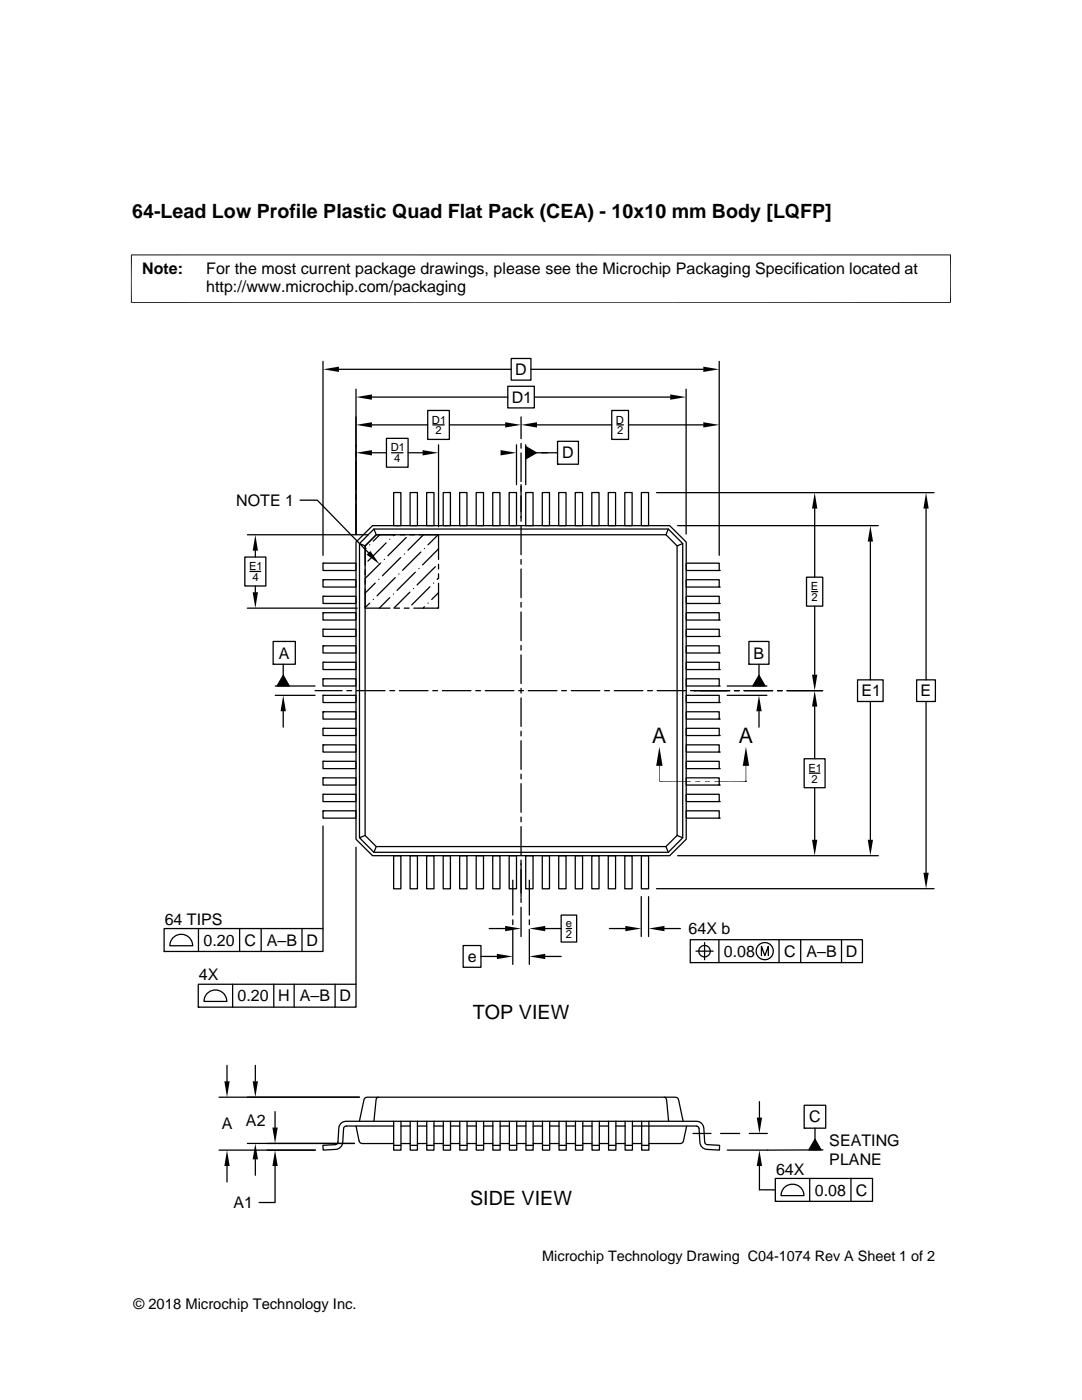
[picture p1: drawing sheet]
<svg xmlns="http://www.w3.org/2000/svg" width="216mm" height="279mm" viewBox="0 0 216 279" stroke-linecap="round" stroke-linejoin="round" font-family="sans-serif">
<g fill="none" stroke="#000" stroke-width=".25">
<path d="M64.5 72.1v38.7M67.6 73.7h34.4M71 77.7v28.9M74.2 79.2h27.1M101.3 77.1h5.3v4.3h-5.3zM102 71.5h3.9v4.4h-3.9zM105.9 73.7h34.4M106.6 79.2h27.1M136.9 77.7v28.9M143.5 72.1v38.7M59.9 99.8h3.4l10.2 10.5M74.2 90.4h2.9"/>
<path d="M74.2 84.8h11.1M77.1 87.5h4.3v5.7h-4.3zM78.1 90.4h2.3M78.5 98.3h1.5v6.6h-1.5zM81.4 90.4h2.9M81.8 98.3h1.5v6.6h-1.5zM85.1 98.3h1.5v6.6h-1.5zM85.3 81.9h4.4v5.8h-4.4zM86.4 84.8h2.2M87.5 88.8v16.3M88.4 98.3h1.5v6.6h-1.5zM89.7 84.8h11.1"/>
<path d="M91.7 98.3h1.5v6.6h-1.5zM95 98.3h1.5v6.6h-1.5zM98.3 98.3h1.5v6.6h-1.5zM101.6 98.3h1.5v6.6h-1.5zM103.1 88.8v7.9M104 83.2v4.3M104 88.5v1M104 90.4v5.7M104 96.7v7.3M104.9 89.1l2.1 1.3-2.1 1.2zM104.9 88.8v7.9M104.9 98.3h1.5v6.6h-1.5z"/>
<path d="M107 90.4h4.3M107.1 84.8h15M108.2 98.3h1.4v6.6h-1.4zM111.3 88.1h4.1v4.5h-4.1zM111.3 92.6h.1M111.5 98.3h1.4v6.6h-1.4zM114.8 98.3h1.4v6.6h-1.4zM118.1 98.3h1.4v6.6h-1.4zM121.4 98.3h1.4v6.6h-1.4zM122.1 81.9h3.3v5.8h-3.3zM123.1 84.8h1.3M124.7 98.3h1.4v6.6h-1.4z"/>
<path d="M125.4 84.8h14.9M128 98.3h1.4v6.6h-1.4zM131 98.3h55.4M48.9 111.2h4.1v5.7h-4.1zM49.4 106.7h24.1M49.9 114h2.1M50.9 109.9v1.3M50.9 116.9v1.3M64.5 112.4h6.5v1.5h-6.5zM64.5 112.4h.1M64.5 115.7h6.5v1.5h-6.5zM64.5 115.7h.1"/>
<path d="M64.5 119h6.5v1.4h-6.5zM64.5 119h.1M71 108.2l3.3-3.3h59.3l3.3 3.3v59.3l-3.3 3.3h-59.3l-3.3-3.3zM71.7 108.5l1.2 .4M72.9 117.5v3.9h4.9M72.9 113.7v1M72.9 115.6v1M73 109.5l-.1 .1M73.8 108.7h.1M74.5 119.6h.1M74.6 105.6h58.7l2.9 2.9v58.7l-2.9 2.9h-58.7l-2.9-2.9v-58.7zM74.6 105.6l.5 1.1"/>
<path d="M74.9 116.4l-2 2M75.1 106.7h3.8M75.1 106.7h57.8l2.2 2.2v57.8l-2.2 2.3h-57.8l-2.2-2.3v-57.8zM75.1 106.7l-2.2 2.2v3.9M75.6 115.6h.1M75.8 106.7l-1.3 1.3M75.9 112.4l-3 3M76.7 111.6h.1M77 108.4l-3.6 3.6M77.8 119.3l-2.1 2.1M77.8 107.6h.1M78.5 118.6h.1"/>
<path d="M78.7 106.7l-.2 .2M78.9 115.3l-3.7 3.6M79.6 114.6h.1M79.9 106.7h.9M79.9 111.3l-3.6 3.6M80.7 110.6h.1M81 107.3l-3.6 3.6M81.8 106.7h.9M81.8 118.2l-3.2 3.2M82.5 117.5h.1M82.9 114.2l-3.7 3.6M83.6 113.5h.1"/>
<path d="M83.7 106.7h3.8v5M84 110.2l-3.7 3.6M84.5 106.7l-3.1 3.1M84.7 109.5h.1M85.8 117.1l-3.7 3.6M86.5 116.4h.1M86.9 113.1l-3.7 3.6M87.4 106.7l-2 2M87.5 109.5l-3.2 3.2M87.5 112.6v1M87.5 114.5v1M87.5 115.4l-.3 .2"/>
<path d="M87.5 118.3l-1.4 1.3M87.5 116.4v5h-4.9M104 105v5.7M104 111.7v.9M104 113.6v5.7M133.3 105.6l-.4 1.1M135.2 104.9h40.1M136.2 108.5l-1.1 .4M136.9 119h6.6v1.4h-6.6zM136.9 115.7h6.6v1.5h-6.6zM136.9 112.4h6.6v1.5h-6.6zM143.5 117.2h.1"/>
<path d="M143.5 113.9h.1M160.9 115.2h3.3v5.8h-3.3zM161.9 118.1h1.3M162.6 101.5v13.7M173.7 108.1v27.6M184.8 101.5v34.2M49.4 121.4h21.9M54.5 128h4.4v4.6h-4.4zM54.5 132.6h.1M54.9 138.8h8M54.9 136.9h8M56.5 132.6v2.2"/>
<path d="M56.5 134.8l1.2 2.1h-2.4zM62.9 137.8h5.4M64.5 122.3h6.5v1.4h-6.5zM64.5 122.3h.1M64.5 125.6h6.5v1.4h-6.5zM64.5 125.6h.1M64.5 128.9h6.5v1.4h-6.5zM64.5 128.9h.1M64.5 132.2h6.5v1.4h-6.5zM64.5 132.2h.1M64.5 135.5h6.5v1.4h-6.5zM64.5 135.5h.1"/>
<path d="M64.5 138.8h6.5v1.4h-6.5zM64.5 138.8h.1M69.2 137.8h1M71.1 137.8h5.7M73.8 120.4l-.9 .9M77.8 137.8h.9M78.8 121.4h.9M79.7 137.8h5.7M80.7 121.4h.9M84.7 121.1l-.3 .3M85.4 120.4h.1M86.4 137.8h.9"/>
<path d="M87.5 121.2l-.2 .2M88.3 137.8h5.7M94.9 137.8h1M96.8 137.8h5.8M103.5 137.8h1M104 120.2v1M104 122.1v5.7M104 128.8v1M104 130.7v5.7M104 137.4v.9M104 139.3v5.7M105.4 137.8h5.7"/>
<path d="M112.1 137.8h.9M114 137.8h5.7M120.6 137.8h1M122.6 137.8h5.7M129.2 137.8h1M131.1 137.8h5.7M136.9 138.8h6.6v1.4h-6.6zM136.9 135.5h6.6v1.4h-6.6zM136.9 132.2h6.6v1.4h-6.6zM136.9 128.9h6.6v1.4h-6.6zM136.9 125.6h6.6v1.4h-6.6zM136.9 122.3h6.6v1.4h-6.6z"/>
<path d="M137.8 137.8h7.8M143.5 136.9h.1M143.5 133.6h.1M143.5 130.3h.1M143.5 127h.1M143.5 123.7h.1M143.5 120.4h.1M145.1 138.8h7.9M145.1 136.9h7.9M146.6 137.8h.9M148.5 137.8h5.7M149.4 128h4v4.6h-4z"/>
<path d="M149.4 132.6h.1M151.4 134.8l1.3 2.1h-2.5zM151.4 132.6v2.2M155.1 137.8h1M157 137.8h7.1M162.6 121v13.7M171.1 135.7h5.1v4.3h-5.1zM173.7 140v27.6M182.9 135.7h3.7v4.3h-3.7zM184.8 140v34.2M56.5 141.9v3.2M64.5 142h6.5v1.5h-6.5z"/>
<path d="M64.5 142h.1M64.5 145.4h6.5v1.4h-6.5zM64.5 145.4h.1M64.5 148.7h6.5v1.4h-6.5zM64.5 148.7h.1M64.5 151.9h6.5v1.5h-6.5zM64.5 151.9h.1M64.5 155.2h6.5v1.5h-6.5zM64.5 155.2h.1M64.5 158.5h6.5v1.5h-6.5zM64.5 158.5h.1M104 145.9v1"/>
<path d="M104 147.8v5.7M104 154.5v.9M104 156.4v5.7M136.9 158.5h6.6v1.5h-6.6zM136.9 155.2h6.6v1.5h-6.6zM136.9 151.9h6.6v1.5h-6.6zM136.9 148.7h6.6v1.4h-6.6zM136.9 145.4h6.6v1.4h-6.6zM136.9 142h6.6v1.5h-6.6zM143.5 160h.1M143.5 156.7h.1M143.5 153.4h.1"/>
<path d="M143.5 150.1h.1M143.5 146.8h.1M143.5 143.5h.1M143.5 140.2h.1M148.8 155.9h.1M151.4 141.9v3.2M160.5 151.4h4.1v5.8h-4.1zM161.5 154.3h2.1M162.6 141v10.4M162.6 157.2v10.4M64.5 161.8h6.5v1.5h-6.5zM64.5 161.8h.1"/>
<path d="M64.5 164.8v20.5M71 169.1v27.3M72.9 166.7l-1.2 .5M75.1 169l-.5 1.1M78.5 170.8h1.5v6.6h-1.5zM81.8 170.8h1.5v6.6h-1.5zM85.1 170.8h1.5v6.6h-1.5zM88.4 170.8h1.5v6.6h-1.5zM91.7 170.8h1.5v6.6h-1.5zM95 170.8h1.5v6.6h-1.5zM98.3 170.8h1.5v6.6h-1.5zM101.6 170.8h1.5v6.6h-1.5z"/>
<path d="M102.3 175.7v6.9M104 163.1v.9M104 165v5.7M104 171.6v7.4M104 179.2v.9M104.9 170.8h1.5v6.6h-1.5zM105.6 175.7v6.9M108.2 170.8h1.4v6.6h-1.4zM111.5 170.8h1.4v6.6h-1.4zM114.8 170.8h1.4v6.6h-1.4zM118.1 170.8h1.4v6.6h-1.4zM121.4 170.8h1.4v6.6h-1.4z"/>
<path d="M124.7 170.8h1.4v6.6h-1.4zM128 178.9v8M128 170.8h1.4v6.6h-1.4zM129.4 178.9v8M131 177.4h55.4M132.9 169l.4 1.1M135.1 166.7l1.1 .5M135.2 170.8h40.1M136.9 161.8h6.6v1.5h-6.6zM143.5 163.3h.1M32.7 185.3h31.8v4.6h-31.8zM32.7 189.9h.1"/>
<path d="M34.7 187a2.29 2.29 0 0 1 2.4-.3 2.29 2.29 0 0 1 1.4 2h-4.6l.3-1.1zM39.6 196.4h31.4v4.6h-31.4zM39.6 185.3v4.6M41.5 198.1a2.29 2.29 0 0 1 2.4-.3 2.29 2.29 0 0 1 1.4 2.1h-4.6l.3-1.2zM46.4 196.4v4.6M47.8 185.3v4.6M52.1 185.3v4.6M54.6 196.4v4.6M58.7 196.4v4.6M60.3 185.3v4.6M66.9 196.4v4.6M92.4 188.7h3.6v4.3h-3.6z"/>
<path d="M96 190.9h3.1M97.6 185.3h3.2M102.3 183.6v.9M102.3 185.5v7M104 181.1v5.8M105.6 183.6v.9M105.6 185.5v7M108.8 185.3h3.2M108.8 190.9h3.2M112 182.6h3.1v5.4h-3.1zM113 185.3h1M121.6 185.3h3.2"/>
<path d="M132.6 185.3h3.2M137.7 187.5h34.4v4.6h-34.4zM137.7 192.1h.1M138.9 189.8h3.4M140.6 188.1v3.4M143.4 187.5v4.6M151.9 190.7v-1.8l.7 1.8 .7-1.8v1.8M155.4 187.5v4.6M159.8 187.5v4.6M167.9 187.5v4.6M39.6 201h.1M43.7 219h28"/>
<path d="M45.3 212.6v3.2M50.9 212.6v3.2M75.5 219l-.4 .4-.5 4.4M132.5 219l.4 .2 .1 .3 .4 4.3M151.5 219.9v3.1M43.7 229.5h19.2M45.3 232.7v3.2M49.4 228.2h21.3M50.9 231.4v3.1M54.9 232.7v7.3h-3.2M54.9 221.8v3.2M71 224.7l.6 3a.67 .67 0 0 0 .7 .5h6.2"/>
<path d="M71.7 223.8l.9-4.3a.67 .67 0 0 1 .7-.5h61.4a.67 .67 0 0 1 .7 .5l.9 4.3M78.5 224.7l-9.6 .1-.3 .4-.2 2.8a1.52 1.52 0 0 1-1.4 1.4l-2.5 .1-.1-.9 2.5-.2 .4-.1 .1-.4 .2-2.7a1.44 1.44 0 0 1 1.5-1.4h69.9a1.49 1.49 0 0 1 1.4 1.4l.2 2.7 .2 .4 .3 .1 2.5 .2v.9l-2.6-.1a1.48 1.48 0 0 1-1.3-1.4l-.2-2.8-.4-.4-12.9-.1M78.5 223.8v5.7h1.5v-5.7M78.5 228.6h1.5M80 224.7h1.9M80 228.2h1.9M81.9 223.8v5.7h1.4v-5.7M81.9 228.6h1.4M83.3 228.2h1.9M83.3 224.7h1.9M85.2 223.8v5.7h1.4v-5.7M85.2 228.6h1.4"/>
<path d="M86.6 228.2h1.9M86.6 224.7h1.9M88.5 223.8v5.7h1.4v-5.7M88.5 228.6h1.4M89.9 224.7h1.8M89.9 228.2h1.8M91.7 223.8v5.7h1.5v-5.7M91.7 228.6h1.5M93.2 224.7h1.8M93.2 228.2h1.8M95 223.8v5.7h1.5v-5.7M95 228.6h1.5"/>
<path d="M96.5 228.2h1.8M96.5 224.7h1.8M98.3 223.8v5.7h1.5v-5.7M98.3 228.6h1.5M99.8 224.7h1.8M99.8 228.2h1.8M101.6 223.8v5.7h1.5v-5.7M101.6 228.6h1.5M103.1 224.7h1.8M103.1 228.2h1.8M104.9 223.8v5.7h1.5v-5.7M104.9 228.6h1.5"/>
<path d="M106.4 228.2h1.8M106.4 224.7h1.8M108.2 223.8v5.7h1.5v-5.7M108.2 228.6h1.5M109.7 228.2h1.8M109.7 224.7h1.8M111.5 223.8v5.7h1.5v-5.7M111.5 228.6h1.5M113 224.7h1.8M113 228.2h1.8M114.8 223.8v5.7h1.5v-5.7M114.8 228.6h1.5"/>
<path d="M116.3 228.2h1.8M116.3 224.7h1.8M118.1 223.8v5.7h1.5v-5.7M118.1 228.6h1.5M119.6 224.7h1.8M119.6 228.2h1.8M121.4 223.8v5.7h1.5v-5.7M121.4 228.6h1.5M122.9 224.7h1.8M122.9 228.2h1.8M124.7 223.8v5.7h1.5v-5.7M124.7 228.6h1.5"/>
<path d="M126.2 228.2h1.8M128 223.8v5.7h1.5v-5.7M128 228.6h1.5M137 224.7l-.6 3-.4 .5h-6.5M138.3 226.2h3.6M143.8 226.2h3.8M149.5 226.2h3.6M151.5 232.7v4.7l3.2 .1M154.7 235.2h19.4v4.6h-19.4zM154.7 239.8h.1M156.6 236.9a2.29 2.29 0 0 1 2.5-.4 2.29 2.29 0 0 1 1.3 2.1h-4.5l.3-1.2zM160.5 220.6h4.3v4.5h-4.3z"/>
<path d="M160.5 225.1h.1M161.6 235.2v4.6M162.6 225.1v2.3M162.6 227.4l1.2 2.1h-2.4zM164.2 229.5h-19.1M169.8 235.2v4.6"/>
<circle cx="140.6" cy="189.8" r="1.14"/>
<circle cx="152.6" cy="189.8" r="1.71"/>
</g>
<g fill="#000">
<path d="M64.5 73.7l3.1-.5v1zM71 79.2l3.2-.5v1.1zM133.7 78.7l3.2 .5-3.2 .6zM140.3 73.2l3.2 .5-3.2 .5zM71 84.8l3.2-.5v1zM71 90.4l3.2-.6v1.1zM84.3 89.8l3.2 .6-3.2 .5zM99.9 89.8l3.2 .6-3.2 .5zM100.8 84.3l3.2 .5-3.2 .5zM104.9 89.1l2.1 1.3-2.1 1.2zM104 84.8l3.1-.5v1zM140.3 84.3l3.2 .5-3.2 .5z"/>
<path d="M50.9 106.7l.6 3.2h-1.1zM50.4 118.2h1.1l-.6 3.2zM73.2 110.7l.7-.7 1.8 2.6zM162.6 98.3l.5 3.2h-1.1zM173.7 104.9l.5 3.2h-1.1zM184.8 98.3l.5 3.2h-1zM56.5 134.8l1.2 2.1h-2.4zM151.4 134.8l1.3 2.1h-2.5zM162 134.7h1.1l-.5 3.1zM56.5 138.8l.5 3.1h-1zM131.6 149l.6 3.8h-1.3zM138.8 155.9h.9l-.9 .1z"/>
<path d="M138.8 156l.9-.1v.1zM140.7 155.9h.9l-.9 .1zM140.7 156l.9-.1v.1zM148.8 149l.7 3.8h-1.3zM151.4 138.8l.6 3.1h-1.1zM162.6 137.8l.5 3.2h-1.1zM162 167.6h1.1l-.5 3.2zM173.1 167.6h1.1l-.5 3.2zM184.3 174.2h1l-.5 3.2zM99.1 190.4l3.2 .5-3.2 .5zM100.8 184.8l3.2 .5-3.2 .5zM105.6 185.3l3.2-.5v1z"/>
<path d="M105.6 190.9l3.2-.5v1zM124.8 184.8l3.2 .5-3.2 .5zM129.4 185.3l3.2-.5v1zM44.8 215.8h1l-.5 3.2zM50.4 215.8h1.1l-.6 3.2zM45.3 229.5l.5 3.2h-1zM50.9 228.2l.6 3.2h-1.1zM54.4 225h1l-.5 3.2zM54.9 229.5l.5 3.2h-1zM151 223h1.1l-.6 3.2zM151.5 229.5l.6 3.2h-1.1zM162.6 227.4l1.2 2.1h-2.4z"/>
</g>
<path d="M26.1 50.9h163.7M26.2 50.8v9.7M189.7 50.8v9.7M26.1 60.4h163.7M131.6 152.8v3.1h6.2M142.6 155.9h6.2M148.8 152.8v3.2" fill="none" stroke="#000" stroke-width=".2"/>
<g font-size="4.3">
<text x="130.2" y="148.2">A</text>
<text x="147.4" y="148.2">A</text>
</g>
<g font-size="3.9">
<text x="26.4" y="43.5">64-Lead Low Profile Plastic Quad Flat Pack (CEA) - 10x10 mm Body [LQFP]</text>
<text x="94.3" y="203.4">TOP VIEW</text>
<text x="93.8" y="240.5">SIDE VIEW</text>
</g>
<g font-size="3.2">
<text x="28.4" y="54.6">Note:</text>
<text x="41.1" y="54.6">For the most current package drawings, please see the Microchip Packaging Specification located at</text>
<text x="41.1" y="58.3">http://www.microchip.com/packaging</text>
<text x="102.8" y="74.8">D</text>
<text x="102.1" y="80.4">D1</text>
<text x="112.1" y="91.5">D</text>
<text x="47.1" y="101">NOTE 1</text>
<text x="55.6" y="131.4">A</text>
<text x="150.3" y="131.4">B</text>
<text x="171.9" y="139">E1</text>
<text x="183.7" y="139">E</text>
<text x="32.9" y="184.5">64 TIPS</text>
<text x="40.6" y="188.7">0.20</text>
<text x="48.8" y="188.7">C</text>
<text x="53.3" y="188.7">A–B</text>
<text x="61.2" y="188.7">D</text>
<text x="137.4" y="186.4">64X b</text>
<text x="144.4" y="191">0.08</text>
<text x="156.4" y="191">C</text>
<text x="160.9" y="191">A–B</text>
<text x="168.8" y="191">D</text>
<text x="39.7" y="195.6">4X</text>
<text x="93.3" y="192">e</text>
<text x="47.4" y="199.8">0.20</text>
<text x="55.5" y="199.9">H</text>
<text x="59.8" y="199.9">A–B</text>
<text x="67.8" y="199.9">D</text>
<text x="44.2" y="225.4">A</text>
<text x="49.1" y="224.7">A2</text>
<text x="161.4" y="224">C</text>
<text x="165.5" y="228.7">SEATING</text>
<text x="165.5" y="232.4">PLANE</text>
<text x="154.9" y="234.4">64X</text>
<text x="162.6" y="238.6">0.08</text>
<text x="170.8" y="238.6">C</text>
<text x="46.6" y="241.1">A1</text>
</g>
<g font-size="2.9">
<text x="108.2" y="251.7">Microchip Technology Drawing C04-1074 Rev A Sheet 1 of 2</text>
<text x="26.6" y="261.3">© 2018 Microchip Technology Inc.</text>
</g>
<g font-size="2.2">
<text x="86.2" y="84.5">D1</text>
<text x="86.9" y="86.7">2</text>
<text x="122.9" y="84.5">D</text>
<text x="123.1" y="86.7">2</text>
<text x="78" y="90.1">D1</text>
<text x="78.7" y="92.2">4</text>
<text x="49.7" y="113.8">E1</text>
<text x="50.4" y="115.9">4</text>
<text x="161.8" y="117.8">E</text>
<text x="161.9" y="120">2</text>
<text x="161.3" y="154">E1</text>
<text x="161.9" y="156.2">2</text>
<text x="112.9" y="185">e</text>
<text x="112.9" y="187.2">2</text>
</g>
</svg>
